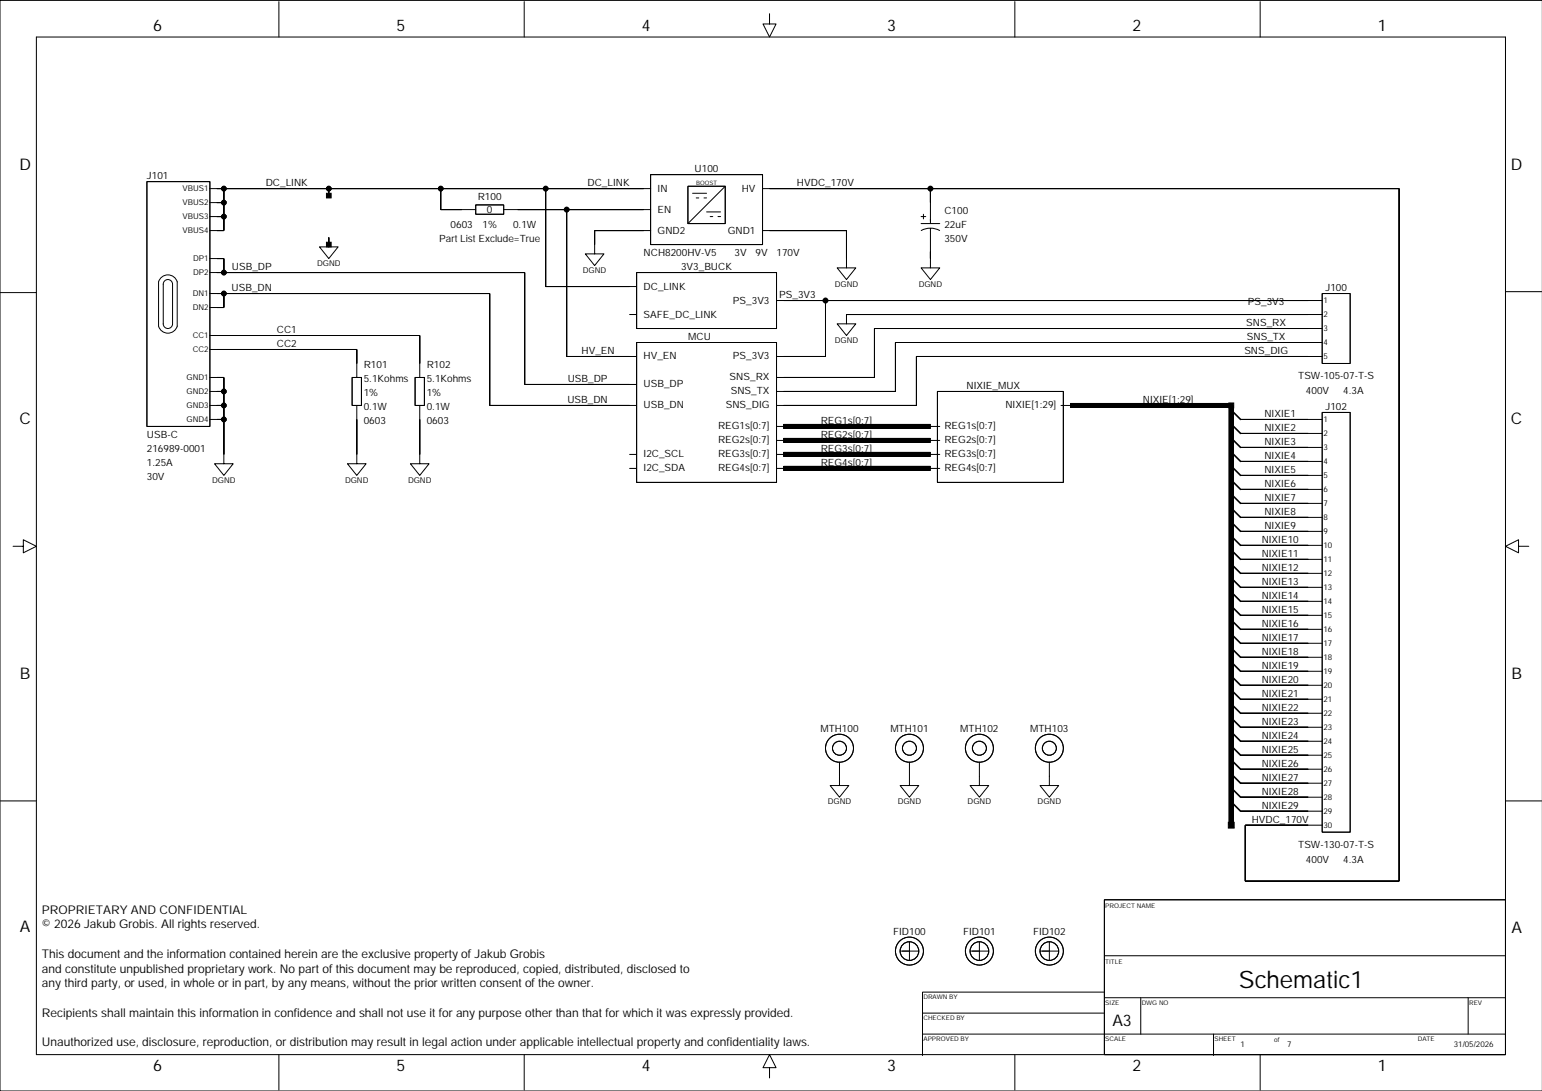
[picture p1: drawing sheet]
<svg xmlns="http://www.w3.org/2000/svg" width="420mm" height="297mm" viewBox="0 0 420 297" stroke-linecap="round" stroke-linejoin="round" font-family="sans-serif">
<g fill="none" stroke="#000" stroke-width=".27">
<path d="M9.9 10.1h400v277h-400zM75.9 .4v9.7M142.7 .4v9.7M209.5 3.7v2.8h1.8l-1.8 3.6-1.8-3.6h1.8M276.3 .4v9.7M343.1 .4v9.7M419.9 .1h-419.9v296.9h419.9M40 49.4h17.1v66.7h-17.1zM57.1 51.3h120M57.1 55.2h3.8M57.1 59h3.8M60.9 51.3v11.5h-3.8"/>
<path d="M89.5 51.3v2M120 51.3v5.8h9.5M129.5 55.8h7.6v2.5h-7.6zM137.1 57.1h40M148.6 51.3v26.7h24.7M154.3 57.1v40h19M177.1 47.5h30.5v19.1h-30.5zM187.3 50.7h10.1v10.2h-10.1zM188.6 52.6h3.8M192.4 57.7h3.8M197.4 50.7l-10.1 10.2M207.6 51.3h173.3v188.6h-41.9v-15.2h21"/>
<path d="M250.8 59h1.2M251.4 58.3v1.3M253.3 51.3v9.6M0 79.7h9.9M43.7 75.8a2.64 2.64 0 0 1 4.6 1v12a2.65 2.65 0 0 1-2.6 1.9 2.65 2.65 0 0 1-2.5-1.9v-12zM44.7 76.6a1.27 1.27 0 0 1 1.4-.4 1.27 1.27 0 0 1 .9 1.2v10.8a1.27 1.27 0 0 1-1.3 1.2 1.27 1.27 0 0 1-1.3-1.2v-10.8zM57.1 74.2h85.7v30.5h30.5M57.1 79.9h76.2v30.5h40M57.1 70.4h3.8v3.8M60.9 79.9v3.8h-3.8M89.5 64.7h.1M89.5 66.6v-1.9v2.5h-2.5l2.5 3.2 2.6-3.2h-2.6"/>
<path d="M161.9 66.6h.1M173.3 74.2h38.1v15.2h-38.1zM177.1 62.8h-15.2v6.3h-2.6l2.6 3.2 2.5-3.2h-2.5M207.6 62.8h22.9v10.1h-2.6l2.6 3.2 2.5-3.2h-2.5M230.5 70.4h.1M250.8 60.9h5M250.8 62.8a5.2 5.2 0 0 1 5 0M253.3 70.4h.1M253.3 62.1v10.8h-2.5l2.5 3.2 2.5-3.2h-2.5M360 79.9h7.6v19.1h-7.6zM409.9 79.4h9.9M57.1 91.3h57.2v11.5"/>
<path d="M57.1 95.2h40v7.6M171.4 85.6h1.9M173.3 93.3h38.1v38h-38.1zM211.4 81.8h148.6M224.7 81.8v15.3h-13.3M230.5 85.6h.1M360 85.6h-129.5v2.6h-2.6l2.6 3.1 2.5-3.1h-2.5M360 97.1h-110.5v13.3h-38.1M360 89.4h-121.9v13.4h-26.7M360 93.3h-116.2v13.3h-32.4M57.1 102.8h3.8v23.5h-2.5l2.5 3.1 2.6-3.1h-2.6M57.1 110.4h3.8"/>
<path d="M57.1 106.6h3.8M57.1 114.2h3.8M95.9 102.8h2.5v7.6h-2.5zM97.1 110.4v15.9h-2.5l2.5 3.1 2.6-3.1h-2.6M113 102.8h2.5v7.6h-2.5zM114.3 110.4v15.9h-2.6l2.6 3.1 2.5-3.1h-2.5M211.4 119.9h1.9M211.4 116.1h1.9M253.3 119.9h2.5M253.3 116.1h2.5M255.2 106.6h34.3v24.7h-34.3zM288.9 110.4h2.5"/>
<path d="M337.7 114.2h.1M337.7 118h.1M337.7 114.2h22.3M337.7 118h22.3M360 112.3h7.6v114.3h-7.6zM60.9 123.7h.1M97.1 123.7h.1M114.3 123.7h.1M171.4 123.7h1.9M171.4 127.5h1.9M211.4 123.7h1.9M211.4 127.5h1.9"/>
<path d="M253.3 123.7h2.5M253.3 127.5h2.5M337.7 121.8h.1M337.7 125.6h.1M337.7 129.4h.1M337.7 133.2h.1M337.7 137.1h.1M337.7 121.8h22.3M337.7 125.6h22.3M337.7 129.4h22.3M337.7 133.2h22.3M337.7 137.1h22.3"/>
<path d="M3.6 148.7h2.7v-1.7l3.6 1.7-3.6 1.8v-1.8M337.7 140.9h.1M337.7 144.7h.1M337.7 148.5h.1M337.7 152.3h.1M337.7 156.1h.1M337.7 159.9h.1M337.7 140.9h22.3M337.7 144.7h22.3M337.7 148.5h22.3M337.7 152.3h22.3M337.7 156.1h22.3"/>
<path d="M337.7 159.9h22.3M413.4 148.7v-1.7l-3.5 1.7 3.5 1.8v-1.8h2.8M337.7 163.7h.1M337.7 167.5h.1M337.7 171.3h.1M337.7 175.1h.1M337.7 179h.1M337.7 163.7h22.3M337.7 167.5h22.3M337.7 171.3h22.3M337.7 175.1h22.3M337.7 179h22.3"/>
<path d="M337.7 182.8h.1M337.7 186.6h.1M337.7 190.4h.1M337.7 194.2h.1M337.7 198h.1M337.7 182.8h22.3M337.7 186.6h22.3M337.7 190.4h22.3M337.7 194.2h22.3M337.7 198h22.3M0 218.1h9.9M228.5 211.3h.1"/>
<path d="M228.5 207.5v6.4h-2.5l2.5 3.1 2.6-3.1h-2.6M247.6 211.3h.1M247.6 207.5v6.4h-2.5l2.5 3.1 2.5-3.1h-2.5M266.6 211.3h.1M266.6 207.5v6.4h-2.5l2.5 3.1 2.6-3.1h-2.6M285.7 211.3h.1M285.7 207.5v6.4h-2.6l2.6 3.1 2.5-3.1h-2.5M337.7 201.8h.1M337.7 205.6h.1M337.7 209.4h.1M337.7 213.2h.1M337.7 217h.1"/>
<path d="M337.7 201.8h22.3M337.7 205.6h22.3M337.7 209.4h22.3M337.7 213.2h22.3M337.7 217h22.3M409.9 218.1h9.9M337.7 220.9h.1M337.7 220.9h22.3M245.1 258.9h5M247.6 256.4v5.1M264.1 258.9h5.1M266.6 256.4v5.1"/>
<path d="M283.1 258.9h5.1M285.7 256.4v5.1M300.7 245h109.2v42.1h-109.2zM300.7 275.8h-49.6v5.9M300.7 270.1h-49.6v5.9M300.7 271.6h109.2M300.7 260.2h109.2M310.6 271.6v9.9M399.7 271.6v9.9M75.9 287.1v9.7M142.7 287.1v9.7M209.5 290.7h1.8l-1.8-3.6-1.8 3.6h1.8v2.8"/>
<path d="M276.3 287.1v9.7M330.4 281.5v5.9M343.1 287.1v9.7M409.9 281.5h-158.8v5.9"/>
<circle cx="60.9" cy="51.3" r=".63"/>
<circle cx="60.9" cy="59" r=".63"/>
<circle cx="60.9" cy="55.2" r=".63"/>
<circle cx="89.5" cy="51.3" r=".63"/>
<circle cx="120" cy="51.3" r=".63"/>
<circle cx="148.6" cy="51.3" r=".63"/>
<circle cx="154.3" cy="57.1" r=".63"/>
<circle cx="253.3" cy="51.3" r=".63"/>
<circle cx="60.9" cy="79.9" r=".63"/>
<circle cx="60.9" cy="74.2" r=".63"/>
<circle cx="224.7" cy="81.8" r=".63"/>
<circle cx="60.9" cy="106.6" r=".63"/>
<circle cx="60.9" cy="114.2" r=".63"/>
<circle cx="60.9" cy="110.4" r=".63"/>
<circle cx="228.5" cy="203.7" r="3.8"/>
<circle cx="228.5" cy="203.7" r="1.9"/>
<circle cx="247.6" cy="203.7" r="3.8"/>
<circle cx="247.6" cy="203.7" r="1.9"/>
<circle cx="266.6" cy="203.7" r="3.8"/>
<circle cx="266.6" cy="203.7" r="1.9"/>
<circle cx="285.7" cy="203.7" r="3.8"/>
<circle cx="285.7" cy="203.7" r="1.9"/>
<circle cx="247.6" cy="258.9" r="2.54"/>
<circle cx="247.6" cy="258.9" r="3.8"/>
<circle cx="266.6" cy="258.9" r="3.8"/>
<circle cx="266.6" cy="258.9" r="2.54"/>
<circle cx="285.7" cy="258.9" r="3.8"/>
<circle cx="285.7" cy="258.9" r="2.54"/>
</g>
<g fill="#000" stroke="#000" stroke-width=".27">
<path d="M60.9 59v3.8z" fill-rule="evenodd"/>
<path d="M59 59h1.9z" fill-rule="evenodd"/>
<path d="M59 55.2h1.9z" fill-rule="evenodd"/>
<path d="M60.9 51.3v3.9z" fill-rule="evenodd"/>
<path d="M59 51.3h1.9z" fill-rule="evenodd"/>
<path d="M60.9 55.2v3.8z" fill-rule="evenodd"/>
<path d="M88.9 52.6h1.2v1.3h-1.2z" fill-rule="evenodd"/>
<path d="M89.5 51.3v2z" fill-rule="evenodd"/>
<path d="M60.9 51.3h28.6z" fill-rule="evenodd"/>
<path d="M120 51.3v5.8z" fill-rule="evenodd"/>
<path d="M89.5 51.3h30.5z" fill-rule="evenodd"/>
<path d="M120 57.1h5.7z" fill-rule="evenodd"/>
<path d="M120 51.3h28.6z" fill-rule="evenodd"/>
<path d="M148.6 51.3v26.7z" fill-rule="evenodd"/>
<path d="M140.9 57.1h13.4z" fill-rule="evenodd"/>
<path d="M154.3 57.1v40z" fill-rule="evenodd"/>
<path d="M154.3 57.1h20.9z" fill-rule="evenodd"/>
<path d="M148.6 51.3h26.6z" fill-rule="evenodd"/>
<path d="M253.3 51.3v3.9z" fill-rule="evenodd"/>
<path d="M209.5 51.3h43.8z" fill-rule="evenodd"/>
<path d="M380.9 51.3v188.6z" fill-rule="evenodd"/>
<path d="M253.3 51.3h127.6z" fill-rule="evenodd"/>
<path d="M60.9 79.9v3.8z" fill-rule="evenodd"/>
<path d="M59 79.9h1.9z" fill-rule="evenodd"/>
<path d="M59 70.4h1.9z" fill-rule="evenodd"/>
<path d="M60.9 70.4v3.8z" fill-rule="evenodd"/>
<path d="M59 74.2h1.9z" fill-rule="evenodd"/>
<path d="M59 62.8h1.9z" fill-rule="evenodd"/>
<path d="M88.9 66h1.2v1.2h-1.2z" fill-rule="evenodd"/>
<path d="M89.5 64.7v1.9z" fill-rule="evenodd"/>
<path d="M133.3 79.9v30.5z" fill-rule="evenodd"/>
<path d="M60.9 79.9h72.4z" fill-rule="evenodd"/>
<path d="M142.8 74.2v30.5z" fill-rule="evenodd"/>
<path d="M60.9 74.2h81.9z" fill-rule="evenodd"/>
<path d="M161.9 62.8v3.8z" fill-rule="evenodd"/>
<path d="M148.6 78h22.8z" fill-rule="evenodd"/>
<path d="M161.9 62.8h13.3z" fill-rule="evenodd"/>
<path d="M230.5 62.8v7.6z" fill-rule="evenodd"/>
<path d="M209.5 62.8h21z" fill-rule="evenodd"/>
<path d="M253.3 68.5v1.9z" fill-rule="evenodd"/>
<path d="M59 83.7h1.9z" fill-rule="evenodd"/>
<path d="M97.1 95.2v3.8z" fill-rule="evenodd"/>
<path d="M59 95.2h38.1z" fill-rule="evenodd"/>
<path d="M59 91.3h55.3z" fill-rule="evenodd"/>
<path d="M114.3 91.3v7.7z" fill-rule="evenodd"/>
<path d="M154.3 97.1h17.1z" fill-rule="evenodd"/>
<path d="M213.3 97.1h11.4z" fill-rule="evenodd"/>
<path d="M213.3 81.8h11.4z" fill-rule="evenodd"/>
<path d="M224.7 81.8v15.3z" fill-rule="evenodd"/>
<path d="M238.1 89.4v13.4z" fill-rule="evenodd"/>
<path d="M243.8 93.3v13.3z" fill-rule="evenodd"/>
<path d="M249.5 97.1v13.3z" fill-rule="evenodd"/>
<path d="M224.7 81.8h131.5z" fill-rule="evenodd"/>
<path d="M243.8 93.3h112.4z" fill-rule="evenodd"/>
<path d="M230.5 85.6h125.7z" fill-rule="evenodd"/>
<path d="M238.1 89.4h118.1z" fill-rule="evenodd"/>
<path d="M249.5 97.1h106.7z" fill-rule="evenodd"/>
<path d="M59 102.8h1.9z" fill-rule="evenodd"/>
<path d="M60.9 102.8v3.8z" fill-rule="evenodd"/>
<path d="M59 106.6h1.9z" fill-rule="evenodd"/>
<path d="M60.9 106.6v3.8z" fill-rule="evenodd"/>
<path d="M59 110.4h1.9z" fill-rule="evenodd"/>
<path d="M60.9 110.4v3.8z" fill-rule="evenodd"/>
<path d="M59 114.2h1.9z" fill-rule="evenodd"/>
<path d="M60.9 114.2v9.5z" fill-rule="evenodd"/>
<path d="M97.1 114.2v9.5z" fill-rule="evenodd"/>
<path d="M114.3 114.2v9.5z" fill-rule="evenodd"/>
<path d="M133.3 110.4h38.1z" fill-rule="evenodd"/>
<path d="M142.8 104.7h28.6z" fill-rule="evenodd"/>
<path d="M213.3 102.8h24.8z" fill-rule="evenodd"/>
<path d="M213.3 106.6h30.5z" fill-rule="evenodd"/>
<path d="M213.3 110.4h36.2z" fill-rule="evenodd"/>
<path d="M334.5 109.7h1.4v1.4h-1.4z" fill-rule="evenodd"/>
<path d="M337.7 114.2h18.5z" fill-rule="evenodd"/>
<path d="M337.7 118h18.5z" fill-rule="evenodd"/>
<path d="M337.7 121.8h18.5z" fill-rule="evenodd"/>
<path d="M337.7 125.6h18.5z" fill-rule="evenodd"/>
<path d="M337.7 129.4h18.5z" fill-rule="evenodd"/>
<path d="M337.7 133.2h18.5z" fill-rule="evenodd"/>
<path d="M337.7 137.1h18.5z" fill-rule="evenodd"/>
<path d="M337.7 140.9h18.5z" fill-rule="evenodd"/>
<path d="M337.7 144.7h18.5z" fill-rule="evenodd"/>
<path d="M337.7 148.5h18.5z" fill-rule="evenodd"/>
<path d="M337.7 152.3h18.5z" fill-rule="evenodd"/>
<path d="M337.7 156.1h18.5z" fill-rule="evenodd"/>
<path d="M337.7 159.9h18.5z" fill-rule="evenodd"/>
<path d="M337.7 163.7h18.5z" fill-rule="evenodd"/>
<path d="M337.7 167.5h18.5z" fill-rule="evenodd"/>
<path d="M337.7 171.3h18.5z" fill-rule="evenodd"/>
<path d="M337.7 175.1h18.5z" fill-rule="evenodd"/>
<path d="M337.7 179h18.5z" fill-rule="evenodd"/>
<path d="M337.7 182.8h18.5z" fill-rule="evenodd"/>
<path d="M337.7 186.6h18.5z" fill-rule="evenodd"/>
<path d="M337.7 190.4h18.5z" fill-rule="evenodd"/>
<path d="M337.7 194.2h18.5z" fill-rule="evenodd"/>
<path d="M337.7 198h18.5z" fill-rule="evenodd"/>
<path d="M337.7 201.8h18.5z" fill-rule="evenodd"/>
<path d="M337.7 205.6h18.5z" fill-rule="evenodd"/>
<path d="M337.7 209.4h18.5z" fill-rule="evenodd"/>
<path d="M337.7 213.2h18.5z" fill-rule="evenodd"/>
<path d="M337.7 217h18.5z" fill-rule="evenodd"/>
<path d="M334.4 223.9h1.6v1.6h-1.6z" fill-rule="evenodd"/>
<path d="M339 224.7v15.2z" fill-rule="evenodd"/>
<path d="M337.7 220.9h18.5z" fill-rule="evenodd"/>
<path d="M339 224.7h17.2z" fill-rule="evenodd"/>
<path d="M339 239.9h41.9z" fill-rule="evenodd"/>
<circle cx="60.9" cy="51.3" r=".63"/>
<circle cx="60.9" cy="59" r=".63"/>
<circle cx="60.9" cy="55.2" r=".63"/>
<circle cx="89.5" cy="51.3" r=".63"/>
<circle cx="120" cy="51.3" r=".63"/>
<circle cx="148.6" cy="51.3" r=".63"/>
<circle cx="154.3" cy="57.1" r=".63"/>
<circle cx="253.3" cy="51.3" r=".63"/>
<circle cx="60.9" cy="79.9" r=".63"/>
<circle cx="60.9" cy="74.2" r=".63"/>
<circle cx="224.7" cy="81.8" r=".63"/>
<circle cx="60.9" cy="106.6" r=".63"/>
<circle cx="60.9" cy="114.2" r=".63"/>
<circle cx="60.9" cy="110.4" r=".63"/>
</g>
<g fill="#000" stroke="#000" stroke-width="1.3" stroke-linecap="butt">
<path d="M213.3 116.1h40z" fill-rule="evenodd"/>
<path d="M213.3 119.9h40z" fill-rule="evenodd"/>
<path d="M291.4 110.4h43.8z" fill-rule="evenodd"/>
<path d="M335.2 110.4v114.3z" fill-rule="evenodd"/>
<path d="M213.3 123.7h40z" fill-rule="evenodd"/>
<path d="M213.3 127.5h40z" fill-rule="evenodd"/>
</g>
<path d="M213.3 116.1h40M213.3 119.9h40M291.4 110.4h43.8v114.3M213.3 123.7h40M213.3 127.5h40" fill="none" stroke="#000" stroke-width="1.3" stroke-linecap="butt"/>
<g fill="none" stroke="#000" stroke-width=".45">
<path d="M335.2 111.7l2.5 2.5M335.2 115.5l2.5 2.5M335.2 119.3l2.5 2.5M335.2 123.1l2.5 2.5M335.2 126.9l2.5 2.5M335.2 130.7l2.5 2.5M335.2 134.5l2.5 2.6M335.2 138.3l2.5 2.6M335.2 142.1l2.5 2.6M335.2 145.9l2.5 2.6M335.2 149.8l2.5 2.5M335.2 153.6l2.5 2.5"/>
<path d="M335.2 157.4l2.5 2.5M335.2 161.2l2.5 2.5M335.2 165l2.5 2.5M335.2 168.8l2.5 2.5M335.2 172.6l2.5 2.5M335.2 176.4l2.5 2.6M335.2 180.2l2.5 2.6M335.2 184l2.5 2.6M335.2 187.8l2.5 2.6M335.2 191.7l2.5 2.5M335.2 195.5l2.5 2.5M335.2 199.3l2.5 2.5"/>
<path d="M335.2 203.1l2.5 2.5M335.2 206.9l2.5 2.5M335.2 210.7l2.5 2.5M335.2 214.5l2.5 2.5M335.2 218.3l2.5 2.6"/>
</g>
<path d="M192.4 53.9h-3.8M196.2 59h-3.8" fill="none" stroke="#000" stroke-width=".27" stroke-dasharray=".7 1.4"/>
<text font-size="6.5" x="337.2" y="268.9">Schematic1</text>
<g font-size="4.4">
<text x="41.7" y="8.3">6</text>
<text x="108" y="8.3">5</text>
<text x="174.8" y="8.3">4</text>
<text x="241.6" y="8.3">3</text>
<text x="308.3" y="8.3">2</text>
<text x="375.1" y="8.3">1</text>
<text x="5.3" y="46.2">D</text>
<text x="411.3" y="46.2">D</text>
<text x="5.3" y="115.5">C</text>
<text x="411.3" y="115.5">C</text>
<text x="5.4" y="184.8">B</text>
<text x="411.5" y="184.8">B</text>
<text x="5.4" y="253.6">A</text>
<text x="411.5" y="253.9">A</text>
<text x="302.8" y="279.3">A3</text>
<text x="41.7" y="291.5">6</text>
<text x="108" y="291.5">5</text>
<text x="174.8" y="291.5">4</text>
<text x="241.6" y="291.5">3</text>
<text x="308.3" y="291.5">2</text>
<text x="375.1" y="291.5">1</text>
</g>
<g font-size="3.3">
<text x="11.4" y="248.7">PROPRIETARY AND CONFIDENTIAL</text>
<text x="11.4" y="252.7">© 2026 Jakub Grobis. All rights reserved.</text>
<text x="11.4" y="260.8">This document and the information contained herein are the exclusive property of Jakub Grobis</text>
<text x="11.4" y="264.8">and constitute unpublished proprietary work. No part of this document may be reproduced, copied, distributed, disclosed to</text>
<text x="11.4" y="268.8">any third party, or used, in whole or in part, by any means, without the prior written consent of the owner.</text>
<text x="11.4" y="276.8">Recipients shall maintain this information in confidence and shall not use it for any purpose other than that for which it was expressly provided.</text>
<text x="11.4" y="284.9">Unauthorized use, disclosure, reproduction, or distribution may result in legal action under applicable intellectual property and confidentiality laws.</text>
</g>
<g font-size="2.7">
<text x="189.1" y="46.9">U100</text>
<text x="40" y="48.8">J101</text>
<text x="72.4" y="50.7">DC_LINK</text>
<text x="160" y="50.7">DC_LINK</text>
<text x="179" y="52.2">IN</text>
<text x="201.9" y="52.2">HV</text>
<text x="217" y="50.7">HVDC_170V</text>
<text x="130.1" y="54.5">R100</text>
<text x="132.6" y="57.9">0</text>
<text x="179" y="57.9">EN</text>
<text x="257.1" y="58.3">C100</text>
<text x="119.6" y="66">Part List Exclude=True</text>
<text x="122.7" y="62.2">0603</text>
<text x="131.4" y="62.2">1%</text>
<text x="139.7" y="62.2">0.1W</text>
<text x="179" y="63.6">GND2</text>
<text x="198.2" y="63.6">GND1</text>
<text x="257.1" y="62.2">22uF</text>
<text x="257.1" y="66">350V</text>
<text x="175.2" y="69.8">NCH8200HV-V5</text>
<text x="200" y="69.8">3V</text>
<text x="205.7" y="69.8">9V</text>
<text x="211.4" y="69.8">170V</text>
<text x="63.1" y="73.6">USB_DP</text>
<text x="185.4" y="73.6">3V3_BUCK</text>
<text x="63.1" y="79.3">USB_DN</text>
<text x="175.2" y="78.8">DC_LINK</text>
<text x="199.6" y="82.6">PS_3V3</text>
<text x="212.1" y="81.2">PS_3V3</text>
<text x="339.8" y="83.1">PS_3V3</text>
<text x="360.8" y="79.3">J100</text>
<text x="175.2" y="86.4">SAFE_DC_LINK</text>
<text x="339.3" y="88.8">SNS_RX</text>
<text x="75.4" y="90.7">CC1</text>
<text x="75.4" y="94.5">CC2</text>
<text x="187.4" y="92.6">MCU</text>
<text x="339.5" y="92.6">SNS_TX</text>
<text x="99" y="100.2">R101</text>
<text x="116.2" y="100.2">R102</text>
<text x="158.3" y="96.4">HV_EN</text>
<text x="175.2" y="97.9">HV_EN</text>
<text x="199.6" y="97.9">PS_3V3</text>
<text x="338.8" y="96.4">SNS_DIG</text>
<text x="99" y="104.1">5.1Kohms</text>
<text x="99" y="107.9">1%</text>
<text x="116.2" y="104.1">5.1Kohms</text>
<text x="116.2" y="107.9">1%</text>
<text x="154.6" y="104.1">USB_DP</text>
<text x="175.2" y="105.5">USB_DP</text>
<text x="198.6" y="103.6">SNS_RX</text>
<text x="199" y="107.4">SNS_TX</text>
<text x="263.1" y="106">NIXIE_MUX</text>
<text x="353.4" y="103.3">TSW-105-07-T-S</text>
<text x="355.5" y="107.4">400V</text>
<text x="365.7" y="107.4">4.3A</text>
<text x="99" y="111.7">0.1W</text>
<text x="116.2" y="111.7">0.1W</text>
<text x="154.5" y="109.8">USB_DN</text>
<text x="175.2" y="111.2">USB_DN</text>
<text x="197.6" y="111.2">SNS_DIG</text>
<text x="273.7" y="111.2">NIXIE[1:29]</text>
<text x="311.1" y="109.8">NIXIE[1:29]</text>
<text x="344.2" y="113.6">NIXIE1</text>
<text x="360.8" y="111.7">J102</text>
<text x="40" y="119.3">USB-C</text>
<text x="99" y="115.5">0603</text>
<text x="116.2" y="115.5">0603</text>
<text x="195.5" y="116.9">REG1s[0:7]</text>
<text x="223.4" y="115.5">REG1s[0:7]</text>
<text x="223.4" y="119.3">REG2s[0:7]</text>
<text x="257.1" y="116.9">REG1s[0:7]</text>
<text x="344.2" y="117.4">NIXIE2</text>
<text x="40" y="123.1">216989-0001</text>
<text x="175.2" y="124.5">I2C_SCL</text>
<text x="195.5" y="124.5">REG3s[0:7]</text>
<text x="195.5" y="120.7">REG2s[0:7]</text>
<text x="223.4" y="123.1">REG3s[0:7]</text>
<text x="257.1" y="120.7">REG2s[0:7]</text>
<text x="257.1" y="124.5">REG3s[0:7]</text>
<text x="344.2" y="121.2">NIXIE3</text>
<text x="344.2" y="125">NIXIE4</text>
<text x="40" y="126.9">1.25A</text>
<text x="40" y="130.7">30V</text>
<text x="175.2" y="128.3">I2C_SDA</text>
<text x="195.5" y="128.3">REG4s[0:7]</text>
<text x="223.4" y="126.9">REG4s[0:7]</text>
<text x="257.1" y="128.3">REG4s[0:7]</text>
<text x="344.2" y="128.8">NIXIE5</text>
<text x="344.2" y="132.6">NIXIE6</text>
<text x="344.2" y="136.4">NIXIE7</text>
<text x="344.2" y="140.2">NIXIE8</text>
<text x="343.5" y="147.9">NIXIE10</text>
<text x="344.2" y="144">NIXIE9</text>
<text x="343.5" y="151.7">NIXIE11</text>
<text x="343.5" y="155.5">NIXIE12</text>
<text x="343.5" y="159.3">NIXIE13</text>
<text x="343.5" y="163.1">NIXIE14</text>
<text x="343.5" y="166.9">NIXIE15</text>
<text x="343.5" y="170.7">NIXIE16</text>
<text x="343.5" y="174.5">NIXIE17</text>
<text x="343.5" y="178.3">NIXIE18</text>
<text x="343.5" y="182.1">NIXIE19</text>
<text x="343.5" y="186">NIXIE20</text>
<text x="343.5" y="189.8">NIXIE21</text>
<text x="343.5" y="193.6">NIXIE22</text>
<text x="343.5" y="197.4">NIXIE23</text>
<text x="223.3" y="199.3">MTH100</text>
<text x="242.4" y="199.3">MTH101</text>
<text x="261.4" y="199.3">MTH102</text>
<text x="280.5" y="199.3">MTH103</text>
<text x="343.5" y="201.2">NIXIE24</text>
<text x="343.5" y="205">NIXIE25</text>
<text x="343.5" y="208.8">NIXIE26</text>
<text x="343.5" y="212.6">NIXIE27</text>
<text x="343.5" y="216.4">NIXIE28</text>
<text x="343.5" y="220.2">NIXIE29</text>
<text x="340.8" y="224">HVDC_170V</text>
<text x="353.4" y="230.9">TSW-130-07-T-S</text>
<text x="355.5" y="235">400V</text>
<text x="365.7" y="235">4.3A</text>
<text x="243.1" y="254.5">FID100</text>
<text x="262.2" y="254.5">FID101</text>
<text x="281.2" y="254.5">FID102</text>
</g>
<g font-size="2.2">
<text x="49.7" y="52">VBUS1</text>
<text x="49.7" y="55.8">VBUS2</text>
<text x="49.7" y="59.6">VBUS3</text>
<text x="49.7" y="63.4">VBUS4</text>
<text x="52.6" y="71">DP1</text>
<text x="52.6" y="74.9">DP2</text>
<text x="86.3" y="72.3">DGND</text>
<text x="158.7" y="74.2">DGND</text>
<text x="52.5" y="80.6">DN1</text>
<text x="227.3" y="78.1">DGND</text>
<text x="250.1" y="78.1">DGND</text>
<text x="360.3" y="82.5">1</text>
<text x="52.5" y="84.4">DN2</text>
<text x="360.3" y="86.3">2</text>
<text x="52.5" y="92">CC1</text>
<text x="52.5" y="95.8">CC2</text>
<text x="227.3" y="93.3">DGND</text>
<text x="360.3" y="90.1">3</text>
<text x="360.3" y="93.9">4</text>
<text x="360.3" y="97.7">5</text>
<text x="50.8" y="103.4">GND1</text>
<text x="50.8" y="107.2">GND2</text>
<text x="50.8" y="111">GND3</text>
<text x="50.8" y="114.8">GND4</text>
<text x="360.3" y="114.8">1</text>
<text x="360.3" y="118.7">2</text>
<text x="360.3" y="122.5">3</text>
<text x="57.7" y="131.4">DGND</text>
<text x="93.9" y="131.4">DGND</text>
<text x="111.1" y="131.4">DGND</text>
<text x="360.3" y="126.3">4</text>
<text x="360.3" y="130.1">5</text>
<text x="360.3" y="133.9">6</text>
<text x="360.3" y="137.7">7</text>
<text x="360.3" y="141.5">8</text>
<text x="360.3" y="145.3">9</text>
<text x="360.3" y="149.1">10</text>
<text x="360.3" y="152.9">11</text>
<text x="360.3" y="156.8">12</text>
<text x="360.3" y="160.6">13</text>
<text x="360.3" y="164.4">14</text>
<text x="360.3" y="168.2">15</text>
<text x="360.3" y="172">16</text>
<text x="360.3" y="175.8">17</text>
<text x="360.3" y="179.6">18</text>
<text x="360.3" y="183.4">19</text>
<text x="360.3" y="187.2">20</text>
<text x="360.3" y="191">21</text>
<text x="360.3" y="194.8">22</text>
<text x="360.3" y="198.7">23</text>
<text x="360.3" y="202.5">24</text>
<text x="360.3" y="206.3">25</text>
<text x="360.3" y="210.1">26</text>
<text x="360.3" y="213.9">27</text>
<text x="225.4" y="219">DGND</text>
<text x="244.4" y="219">DGND</text>
<text x="263.4" y="219">DGND</text>
<text x="282.5" y="219">DGND</text>
<text x="360.3" y="217.7">28</text>
<text x="360.3" y="221.5">29</text>
<text x="360.3" y="225.3">30</text>
<text x="337.7" y="285">1</text>
<text x="350.4" y="285">7</text>
<text x="395.8" y="285">31/05/2026</text>
</g>
<g font-size="1.7">
<text x="300.9" y="247.1">PROJECT NAME</text>
<text x="300.9" y="262.4">TITLE</text>
<text x="251.4" y="272">DRAWN BY</text>
<text x="300.9" y="273.5">SIZE</text>
<text x="310.8" y="273.5">DWG NO</text>
<text x="400" y="273.5">REV</text>
<text x="251.4" y="277.6">CHECKED BY</text>
<text x="251.4" y="283.4">APPROVED BY</text>
<text x="300.9" y="283.4">SCALE</text>
<text x="330.6" y="283.4">SHEET</text>
<text x="346.9" y="283.6">of</text>
<text x="386" y="283.3">DATE</text>
</g>
<text font-size="1.6" x="189.5" y="50.3">BOOST</text>
</svg>
